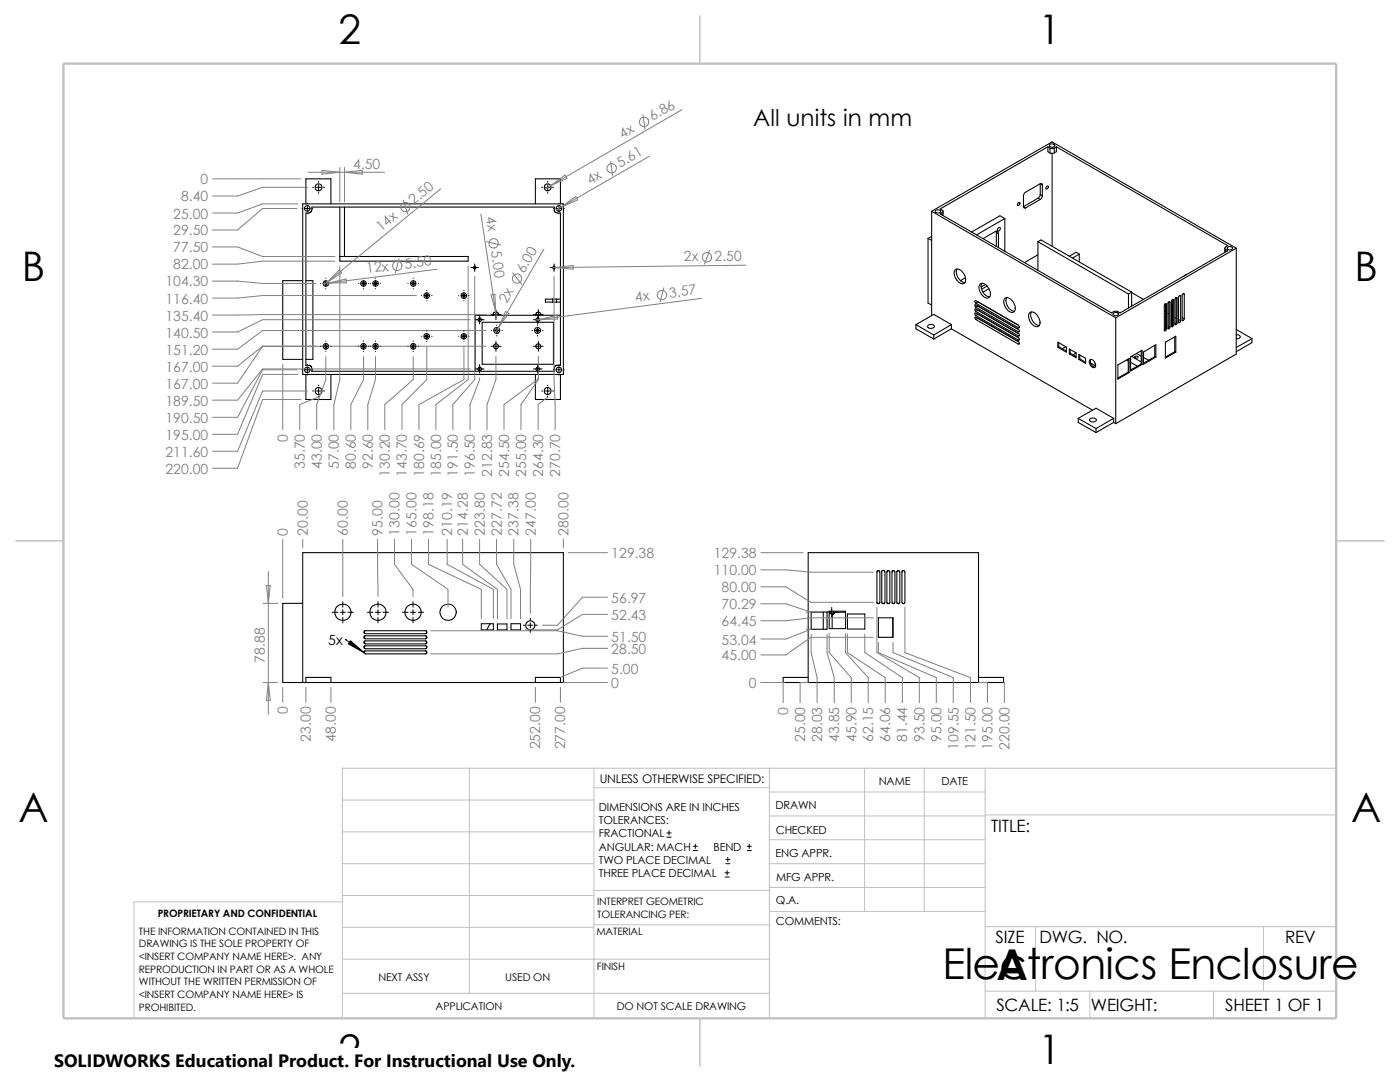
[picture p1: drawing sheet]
<svg xmlns="http://www.w3.org/2000/svg" width="279mm" height="216mm" viewBox="0 0 279 216" stroke-linecap="round" stroke-linejoin="round" font-family="sans-serif">
<g fill="none" stroke="#c0c0c0" stroke-width=".2">
<path d="M68.3 159.6h50.2M93.7 153.3v44.9M118.5 153.3v49.9M118.5 157.2h35M153.5 158h43.1M153.5 153.3v49.9M172.6 153.3v28.6M184.4 153.3v28.6M196.6 153.3v49.9M266.7 153.3h-198.4v49.9M68.3 178.7h50.2M68.3 172.3h50.2"/>
<path d="M68.3 180h-41.5v23.2M68.3 166h50.2M118.5 177.7h35.1M153.5 172.3h43.1M153.5 177.1h43.1M153.5 162.8h43.1M153.5 167.6h43.1M196.6 162.6h70.1M68.3 191.4h85.2M68.3 198.2h85.2M68.3 185h50.2M118.5 184.5h35.1"/>
<path d="M153.6 181.9h43M196.6 197.8h70.1M196.6 184.9h70.1M206.7 184.9v12.9M217.5 197.8v5.4M242.2 197.8v5.4M252.1 184.9v12.9"/>
</g>
<path d="M139.7 3.2v9.5M3.1 107.9h9.6M266.7 107.9h9.5M139.7 203.2v9.5" fill="none" stroke="#c0c0c0" stroke-width=".21"/>
<path d="M12.7 12.7h254v190.5h-254z" fill="none" stroke="#c0c0c0" stroke-width=".47"/>
<g fill="none" stroke="#000" stroke-width=".21">
<path d="M207.2 39.5l.4 .3M207.2 39.5l-2.9 1.7M207.6 36.7a.26 .26 0 0 1 .3-.1 .26 .26 0 0 1 .1 .3M207.6 38.8l-.1 .4-.3 .3M207.6 36.7l-3.2 1.9-.1 .4v2.2M207.6 39.8l-2.9 1.7M207.6 36.7l.4 .2M207.6 38.8l.4 .3M207.6 36.7v2.1M208 36.9v2.2M208 39.1l-.4 .7M209 37.1a.29 .29 0 0 1 .1 .4 .29 .29 0 0 1-.4 .1z"/>
<path d="M209.1 29.3l-21.5 12.4 .4 .3a.24 .24 0 0 1 .2 .2 .24 .24 0 0 1-.2 .2M209.1 29.3l.4 .2M209.1 29.3v1l.4 .2M209.5 28.8a.61 .61 0 0 1 1 .3 .56 .56 0 0 1-.6 .3 .56 .56 0 0 1-.4-.5zM209.5 29.5v1M209.6 29.5h.8M209.6 30.5h.8M210 30.6v18.5M210.4 29.5v1M210.8 29.3l34.2 19.7-.4 .3a.28 .28 0 0 0-.2 .2 .28 .28 0 0 0 .2 .3M210.8 29.3l-.4 .2M210.8 29.3v1l-.4 .2"/>
<path d="M60.4 40.7h52v34h-52zM60.4 56h-4v15.7h4M61 40.7v-5h5v5M61 56h1.4v15.7h-1.4M67.8 41.3v10.8h25.6v-.9h-25.6M68.7 41.3v9.9M106.8 40.7v-5h5v5M110.3 59.7h-1.5v.6h1.5M110.3 59.7v.6M110.3 59.7h1.5M110.6 41.9l.4 .6h.8v30.4h-.6M110.6 41.9v-.6h-48.4v.6l-.1 .4-.3 .2h-.8v30.4h.8l.3 .3 .1 .9h48.4v-.9l.3-.3h.3"/>
<path d="M111 59.7v.6M185.2 47.6l.7 .4M185.2 47.6v12.9l.7 .4M185.9 42.2l24.1-13.9 36.7 21.2M185.9 42.2l36.8 21.2M185.9 42.2v20.8M185.9 47.2l-.7 .4M186.7 42a.57 .57 0 0 1 .6-.2 .57 .57 0 0 1 .4 .5 .57 .57 0 0 1-.6 .2 .57 .57 0 0 1-.4-.5zM188 42.4l-.4 .3 34.2 19.7 .7-.3h.4l.6 .3 21.5-12.4-.4-.2M188 42.4v.5M188.2 42.2v.8M190.6 53.8a1.35 1.35 0 0 1 1.8 1 1.14 1.14 0 0 1-.3 1.8 2.25 2.25 0 0 1-1.6-2.6z"/>
<path d="M191 53.7a2.1 2.1 0 0 0 1.6 2.7M192.7 55.4l-1 .6M195.6 56.7a1.35 1.35 0 0 1 1.8 .9 1.35 1.35 0 0 1-.2 1.8 1.97 1.97 0 0 1-1.7-2.5zM196 56.5a2.1 2.1 0 0 0 1.5 2.7M196.7 56.8l-.9 .5M197 57.1l-1.1 .6M197.4 57.6l-1.2 .7M198.8 46.1v.3M198.8 46.4l.5 .3M198.8 46.4v2.7M199.2 45.5l.2-.1a.37 .37 0 0 1 .2 .5 .37 .37 0 0 1-.5 .1zM199.3 46.7a.42 .42 0 0 0-.2-.5 .42 .42 0 0 0-.5 0l-2.4 1.4"/>
<path d="M199.3 46.7v2.7M200.5 43.6l-.9-.5-5.7 3.2M200.5 43.6l-5.6 3.3M200.5 43.6v6.6M200.5 59.6a1.35 1.35 0 0 1 1.9 .9 1.14 1.14 0 0 1-.4 1.9 2.09 2.09 0 0 1-1.5-2.8zM200.9 59.4a2.1 2.1 0 0 0 1.6 2.7M203.2 40.5l.1-.1a.28 .28 0 0 1 .3 .3 .28 .28 0 0 1-.3 .3l-.2-.1zM204.3 41.2a.28 .28 0 0 0 .1 .3 .28 .28 0 0 0 .3 0M204.3 41.2l.4 .3M207.1 50.8l-2.7 1.6M207.1 48.2v5.7M207.1 48.2l18.1 10.5"/>
<path d="M207.1 48.2l.7-.3 18 10.4M215.4 50.7v1.6M215.4 50.7l-.6-.4-1.4 .8M215.4 50.7l-1.3 .8M225.2 58.7v2.8M225.8 58.4l2.4 1.3M225.8 58.3l-.6 .4M225.8 58.3v2.8M233.9 59.9l.1 4.8M234 59.8l.2 .1M234.2 59.9v4.9M234.2 59.9a.25 .25 0 0 0-.3 0 .25 .25 0 0 0-.1 .3v5h.2l.2-.4"/>
<path d="M234.6 59.4l.1 .1v4.8M234.7 59.4l.2 .1M234.9 59.5l-.2-.1-.2 .4v4.8M234.9 59.5v4.9M235.4 59l.2 .1M235.6 59.1l-.2-.1-.2 .3v5l.2 .1 .2-.4M235.6 59.1v4.9M236.1 58.6l.2 .1M236.3 58.7v4.9M236.3 58.7l-.1-.2-.3 .3v5.1l.2 .1 .2-.4M236.7 54.8l-.4 .3M244.4 49.5v.9"/>
<path d="M244.6 49.8v.4M244.9 49.4a.55 .55 0 0 1 .7-.2 .55 .55 0 0 1 .4 .5 .57 .57 0 0 1-.7 .2 .57 .57 0 0 1-.4-.5zM246.7 49.5v21.2l-24 13.8M246.7 49.5l-24 13.9M61 74.7v5h5v-5M96.2 64.3h14.2v8.4h-14.2zM98.5 62.9v-.5l.3-.2 .6 .2 .1 .5M106.8 74.7v5h5v-5M106.9 62.9l.2-.5 .5-.1 .3 .2v.4M110.3 60.3h1.5M111.8 62.9h-17v11.2M182.8 64.8l3.6-2.1 3.5 2.1"/>
<path d="M182.8 64.8l3.6 2M182.8 64.8v.8l3.6 2M185.2 65a.8 .8 0 0 1 1.3 .2 .77 .77 0 0 1-1.4-.1zM186.4 66.8v.8M189.9 65.6l28.1 16.2M189.9 64.8v.8M189.9 64.8l-3.5 2M189.9 65.6l-3.5 2M194.7 63.8l8.5 4.9M194.7 62.9l8.5 5M194.7 62.1l8.5 4.9M194.7 61.3l8.5 4.9"/>
<path d="M194.7 60.5l8.5 4.9M194.7 63.8l-.2-.4 .1-.2 8.6 5M194.7 62.9l-.2-.3 .1-.2 8.6 5a.25 .25 0 0 1 .3 .2 .25 .25 0 0 1-.3 .3M194.7 62.1l-.2-.3 .2-.2 8.6 5 .2 .4h-.3M194.7 61.3l-.2-.3 .1-.2 8.6 4.9 .3 .3v.2h-.3M194.7 60.5l-.2-.4 .1-.1 8.6 4.9a.25 .25 0 0 1 .3 .3 .25 .25 0 0 1-.3 .2M195.2 60.2h.1M195.2 61v.1M195.2 61.9h.1M195.2 62.7h.1M195.2 63.5h.1M195.2 60.2l-.5 .3"/>
<path d="M195.2 61.1l-.5 .2M195.2 61.1l8 4.6M195.2 61.9l-.5 .2M195.2 62.7l-.5 .2M195.2 63.5l-.5 .3M195.2 63.5l8 4.7M197.9 65.1h.1M199 64.9h.1M199.6 66.1h.1M200.7 65.9h.1M203.2 68.2l.3 .3v.1l-.3 .1M203.5 65.3l-.3 .1"/>
<path d="M203.5 66.1l-.3 .1M203.5 66.9l-.3 .1M203.5 67.7l-.3 .2M203.5 68.5l-.3 .2M205.5 62.4a1.3 1.3 0 0 1 1.8 .9 1.3 1.3 0 0 1-.2 1.9 1.96 1.96 0 0 1-1.8-2.3zM205.9 62.2a2.1 2.1 0 0 0 1.5 2.7M211.1 68.3l1.7 1v1l-1.7-1zM211.3 69.2l-.2 .1M211.3 69.2l1.5 .9M211.3 68.4v.8M212.7 69.2l-.7 .4M213.4 69.6l1.4 .8v1l-1.4-.8z"/>
<path d="M213.6 70.5l-.2 .1M213.6 70.5l1.2 .7M213.6 69.7v.8M213.7 69.8h-.1M214.8 70.4l-.7 .4M215.3 70.7l1.4 .8v1l-1.4-.8zM215.5 71.6l-.2 .1M215.5 71.6l1.2 .7M215.5 70.8v.8M217.5 71.9a.7 .7 0 0 1 .7-.1 .7 .7 0 0 1 .4 .7 .49 .49 0 0 1-.1 .8 .49 .49 0 0 1-.7-.2l-.4-.8zM217.6 71.9v.4M217.6 72.4l1 .6"/>
<path d="M217.7 71.7a1.11 1.11 0 0 0 .9 1.5M218.6 72.5v.5M218.7 72.9l-.1 .1M222.2 62.5a.57 .57 0 0 1 .6-.2 .57 .57 0 0 1 .4 .5 .57 .57 0 0 1-.6 .2 .57 .57 0 0 1-.4-.5zM222.7 63.4v21.1M223.1 72.8l2.2-1.3v2.8l-2.2 1.3zM224.8 71.8l.4 .3M225.2 74.3l-2.1 1.1M225.2 74.3h.1M225.2 71.6v2.7M225.6 71.2l2.3-1.3v2.8l-2.3 1.3zM225.6 72.3l1.4 .8"/>
<path d="M225.8 71.1l2 1.1M226.4 71.2a.4 .4 0 0 1 .7 .1 .37 .37 0 0 1-.4 .2 .37 .37 0 0 1-.3-.3zM226.8 70.5l1 .6M227.8 72.6l.1 .1M227.8 70v2.6M227.8 72.6l-2.2 1.2M228.2 70.2l2.5-1.4v2.4l-2.5 1.5zM228.2 71.3l1 .6M230.5 71.2h.2M230.5 71.2l-2.3 1.3M230.5 68.9v2.3M232.4 62.1l.2 .2"/>
<path d="M232.5 60.7h.1v4.8M232.6 60.6l.2 .1M232.6 68.3l2.1-1.2v3.2l-2.1 1.2zM232.6 65.5l-.2 .4M232.6 65.5l.2 .2M232.8 60.7l-.1-.1-.3 .3v5.1h.3l.1-.3M232.8 60.7v5M233.1 62.6l.2 .1M233.2 60.3l.1 4.8M233.3 65.1l-.2 .4M233.3 60.2l.2 .1M233.3 65.1l.2 .1"/>
<path d="M233.5 60.3l-.2-.1-.2 .3v5M233.5 60.3v4.9M233.5 65.2l-.2 .4-.2-.1M233.8 62.9l.2 .2M234 64.7l-.2 .4M234 64.7l.2 .1M234.4 70.2l.3 .1M234.4 67.2v3M234.4 70.2l-1.8 1M234.5 63.4l.2 .1M234.7 64.3l-.2 .4M234.7 64.3l.2 .1"/>
<path d="M234.9 64.4l-.1 .3-.2 .1-.1-.2M235.2 63.8l.4 .2M235.9 63.4l.4 .2M246.7 65.7l3.2 1.9M246.7 66.8a.48 .48 0 0 1 .6 .1 .48 .48 0 0 1 .1 .5l-.7 .2M249.9 67.6l-3.2 1.7M249.9 67.6v.8l-3.2 1.8M215.2 83.5l3.5-2.1 3.5 2.1M215.2 83.5v.8l3.5 2M215.2 83.5l3.5 2M217.5 83.7a.83 .83 0 0 1 1.3 .1 .72 .72 0 0 1-.7 .4 .72 .72 0 0 1-.6-.5zM218.7 85.5v.8"/>
<path d="M222.2 84.3l.5 .2M222.2 83.5v.8M222.2 83.5l-3.5 2M222.2 84.3l-3.5 2M175 114l.1-.1a.25 .25 0 0 1 .3 0 .25 .25 0 0 1 .2 .2v6.1l-.3 .3-.3-.2zM175.9 114.2l.2-.4 .4 .1 .1 .3v6M176 114.2v6.1l.3 .2 .3-.3M177 114l.1-.1a.25 .25 0 0 1 .3 0 .25 .25 0 0 1 .1 .2l.1 6.1-.3 .3-.3-.2zM178 114l.1-.1a.25 .25 0 0 1 .3 0 .25 .25 0 0 1 .2 .2v6.1l-.3 .3-.3-.2zM179 114l.1-.1a.25 .25 0 0 1 .3 0 .25 .25 0 0 1 .1 .2l.1 6.1-.3 .3-.3-.2zM180 114l.1-.1a.25 .25 0 0 1 .3 0 .25 .25 0 0 1 .2 .2v6.1l-.3 .3-.3-.2zM60.4 120.4h-4v15.8h56v-25.9h-52v25.9"/>
<path d="M61 136.2v-1h5v1M84.9 129.8l.3 .4-.3 .3h-12l-.3-.3 .2-.3h12.1M84.9 128.8l.3 .4-.3 .3h-12l-.3-.3 .2-.3h12.1M84.9 127.8l.3 .4-.3 .3h-12l-.3-.3 .2-.3h12.1M84.9 126.8l.3 .4-.3 .3h-12l-.3-.3 .2-.3h12.1M84.9 125.8l.3 .4-.3 .2h-12l-.3-.2 .2-.3h12.1M96.1 124.5h2.4v1.2h-2.4zM97.8 124.5l-.6 1.2M99.3 124.5h1.9v1.2h-1.9zM102 124.5h1.9v1.2h-1.9zM106.8 136.2v-1h5v1M161.3 136.2v-25.9h34v25.9"/>
<path d="M161.3 135.2h-5v1h44v-1h-5M161.9 122.1h3.2v3.5h-3.2zM164.3 122.1v3.5M165.5 122h3.2v3.4h-3.2zM165.7 122l-.1 .3 .2 .2h.4l.1-.2 .1-.3M167.1 122.1l-.6 .2-.4 .6v2.5M167.1 122.2h1.6M169.1 122.5h3.5v3h-3.5zM175.1 120.4h.4M175.3 123.3h2.9v3.9h-2.9zM176.1 120.4h.4M177.1 120.4h.4"/>
<path d="M178.1 120.4h.4M178.2 123.3v3.9M179.1 120.4h.4"/>
<circle cx="63.6" cy="37.4" r=".69"/>
<circle cx="109.3" cy="37.4" r=".69"/>
<circle cx="61.3" cy="41.6" r=".56"/>
<circle cx="65" cy="56.6" r=".54"/>
<circle cx="65" cy="56.6" r=".25"/>
<circle cx="72.5" cy="56.6" r=".56"/>
<circle cx="72.5" cy="56.6" r=".24"/>
<circle cx="74.9" cy="56.6" r=".25"/>
<circle cx="75" cy="56.6" r=".56"/>
<circle cx="82.5" cy="56.6" r=".54"/>
<circle cx="82.5" cy="56.6" r=".25"/>
<circle cx="85.2" cy="59" r=".24"/>
<circle cx="85.2" cy="59" r=".55"/>
<circle cx="92.6" cy="59" r=".25"/>
<circle cx="92.6" cy="59" r=".55"/>
<circle cx="94.7" cy="53.4" r=".25"/>
<circle cx="110.6" cy="53.4" r=".24"/>
<circle cx="111.5" cy="41.6" r=".56"/>
<circle cx="61.3" cy="73.8" r=".56"/>
<circle cx="63.6" cy="78" r=".69"/>
<circle cx="65" cy="69.1" r=".53"/>
<circle cx="65" cy="69.1" r=".25"/>
<circle cx="72.5" cy="69.1" r=".24"/>
<circle cx="72.5" cy="69.1" r=".55"/>
<circle cx="74.9" cy="69.1" r=".25"/>
<circle cx="75" cy="69.1" r=".55"/>
<circle cx="82.5" cy="69.1" r=".53"/>
<circle cx="82.5" cy="69.1" r=".25"/>
<circle cx="85.2" cy="67.1" r=".56"/>
<circle cx="85.2" cy="67.1" r=".24"/>
<circle cx="92.6" cy="67.1" r=".25"/>
<circle cx="92.6" cy="67.1" r=".56"/>
<circle cx="95.7" cy="63.8" r=".37"/>
<circle cx="95.7" cy="73.6" r=".36"/>
<circle cx="99" cy="69.1" r=".49"/>
<circle cx="99.1" cy="66" r=".59"/>
<circle cx="99.2" cy="65.9" r=".27"/>
<circle cx="107.3" cy="66" r=".59"/>
<circle cx="107.3" cy="65.9" r=".27"/>
<circle cx="107.3" cy="63.8" r=".37"/>
<circle cx="107.3" cy="73.6" r=".36"/>
<circle cx="107.4" cy="69.1" r=".49"/>
<circle cx="109.3" cy="78" r=".69"/>
<circle cx="111.5" cy="73.8" r=".56"/>
<circle cx="68.4" cy="122.2" r="1.63"/>
<circle cx="75.4" cy="122.2" r="1.61"/>
<circle cx="82.4" cy="122.2" r="1.61"/>
<circle cx="89.4" cy="122.2" r="1.63"/>
<circle cx="105.8" cy="124.8" r=".89"/>
</g>
<g fill="none" stroke="#808080" stroke-width=".2">
<path d="M42.4 35.7h17.6M61.4 37.4h-9l-5 1.7h-5M61.5 34.4h15.3M64.3 34l3.5 .4-3.5 .4zM67.8 33.4v6.9M68.7 34.4l3.6-.4v.8zM68.7 33.4v6.9M80.5 39.9l.9 2.8M88 37.7l-22.8 18.7M109.9 37l2.9-2.1 .4 .7zM109.9 37l-1.2 .7M121.9 32.2l.4 2.8"/>
<path d="M128.3 22.9l.4 2.9M129.6 31.2l-17.6 10.1M136.1 21.9l-26.2 15.1M42.4 49.3h5l5 1.9h14.4M42.4 56.1h5l5 .5h10.6M59.3 41.6h-6.9l-5 4.3h-5M59.4 40.7h-7l-5 1.8h-5M65.2 56.4l-.3 .3M65.6 56.5l-1.1 .1M65.6 56.5l3.4-.8 .1 .7zM66.8 52.1h-14.4l-5 .6h-5M67.7 53.8l.5 .6-3 2z"/>
<path d="M67.8 53.1v22.6l-1.2 5v5M79.6 51.6l-.7 2.8M83.1 59h-30.7l-5 .5h-5M87.2 53.7l-21.6 2.8M93.4 53.1v22.6l-6.4 5v5M94.7 55.2v20.5l-4.3 5v5M96 42.7l2.9 19.6M97.1 48.2l2.8 .7M98 58.8l.8-.1 .1 3.6zM102.3 54.4l1.8 2.3M108.5 49.7l-9.1 15.7M110.6 55.2v20.5l.2 5v5"/>
<path d="M110.8 53.4l3.6-.4v.7zM110.8 53.4h-.5M112 41.3l-1 .6M112 41.3l2.9-2.1 .4 .7zM132.5 57.4l-.8 2.9M140 59.5l-32.3 4.3M141.6 50l-1 2.7M148.9 52.9l-38.1 .5M52.4 69.1h44.6M52.4 69.1l-5 4h-5M52.4 69.1l-5 7.4h-5M56.4 72.7v13"/>
<path d="M59.3 73.8h-6.9l-5 9.5h-5M59.4 74.7h-7l-5 12h-5M60 79.7h-7.6l-5 13.7h-5M61.4 78h-9l-5 12h-5M63.6 79.2l-3.8 1.5v5M65 71.2v4.5l-1.8 5v5M72.6 71.2v4.5l-2.6 5v5M74.9 71.2v4.5l-1.5 5v5M82.5 71.2v4.5l-5.7 5v5M85.2 69.1v6.6l-5 5v5M92.6 69.1v6.6l-9 5v5M93.9 63.8h-41.5l-5 2.5h-5"/>
<path d="M93.9 73.6h-41.5l-5 6.2h-5M95.7 75.4v.3l-1.9 5v5M97 62.8l-54.6 .1M97 66h-44.6l-5 3.7h-5M98.9 62.3l.2 1M99 71.1v4.6l-1.8 5v5M99.4 65.4l-.6 1.1M100.9 62.1l.7 .4-2.2 2.9zM107.3 75.4v.3l-6.7 5v5M107.4 71.1v4.6l-3.4 5v5M107.7 63.8h-.7M107.7 63.8l3.5-.9 .1 .8z"/>
<path d="M109.3 79.2l-1.9 1.5v5M53.2 116.8h.7l-.3 3.6zM53.6 114v28.5M56.4 107.6v11.8M60.4 107.6v1.7M68.4 107.6v11.4M75.4 107.6v11.4M78.7 107.6v5l3.7 5v1.4M82.1 107.6v5l7.3 5v3.6M85.5 107.6v5l10.6 5v5.8M89.2 107.6v5l9.3 5v5.8M92.3 107.6v5l7 5v5.9"/>
<path d="M95.7 107.6v5l5.5 5v5.9M99.1 107.6v5l2.9 5v5.9M102.5 107.6v5l1.4 5v5.9M105.9 107.6l-.1 14.8M112.4 107.6v1.7M113.4 110.3h7.8M121.2 119.2h-5l-4.9 5.6h-3.1M151.8 110.3h8.5M151.8 117.1h5l5 3.1h12.5M151.8 113.7h5l5 .5h12.5M52.5 136.2h2.9M52.5 120.4h2.9"/>
<path d="M53.6 136.2l.3 3.5h-.7zM56.4 137.2v2.9M61 137.2v2.9M66 137.2v2.9M85.9 125.9h25.4l4.9 1.1h5M106.8 137.2v2.9M111.8 137.2v2.9M112.4 136.2h8.8M121.2 133.3h-5l-4.4 1.9M121.2 129.4h-5l-4.9 1.1h-25.4M121.2 122.6h-5l-4.9 3.1h-6.4M151.8 136.2h4.5"/>
<path d="M151.8 120.5h5l5 1.6h-.9M156.3 136.2h.1M156.3 136.2v4M160.9 125.6h.9l-5 1.9h-5M161.3 136.2h-1.6v4M161.9 126.6v3.6l1.2 5v5M165.1 126.6v3.6l1.4 5v5M165.5 126.4v3.8l4.4 5v5M168.7 126.4v3.8l4.6 5v5M169.1 126.5v3.7l7.6 5v5M172.6 126.5v3.7l7.5 5v5M174.3 127.2h-12.5l-5 3.5h-5"/>
<path d="M174.3 123.3h-12.5l-5 .6h-5M175 121.2v9l8.5 5v5M175.3 128.2v2l11.6 5v5M178.2 128.2v2l12 5v5M180.6 121.2v9l13.1 5v5M195.3 136.2h1.8v4M200.3 136.2h.1v4"/>
<circle cx="122.1" cy="33.6" r=".95"/>
<circle cx="128.5" cy="24.3" r=".94"/>
<circle cx="79.3" cy="53.1" r=".95"/>
<circle cx="80.9" cy="41.3" r=".93"/>
<circle cx="98.5" cy="48.6" r=".95"/>
<circle cx="103.2" cy="55.6" r=".94"/>
<circle cx="132.1" cy="58.9" r=".95"/>
<circle cx="141.1" cy="51.3" r=".94"/>
</g>
<g fill="none" stroke="#000" stroke-width=".2">
<path d="M62.4 37.4h.2M63.1 37.4h1M63.6 36.2v.2M63.6 36.9v1M63.6 38.4v.2M64.6 37.4h.2M108.1 37.4h.2M108.8 37.4h1M109.3 36.2v.2M109.3 36.9v1M109.3 38.4v.2M110.3 37.4h.2"/>
<path d="M60.3 41.6h.1M60.8 41.6h1M61.3 40.6h.1M61.3 41.1v1M61.3 42.6v.1M62.3 41.6h.1M64 56.6h.1M64.5 56.6h1M65 55.5h.1M65 56v1.1M65 57.6h.1M66 56.6h.1"/>
<path d="M71.5 56.6h.1M72.1 56.6h1M72.6 55.5h.1M72.6 56v1.1M72.6 57.6h.1M73.5 56.6h.1M73.9 56.6h.1M74.5 56.6h.9M74.9 55.5h.1M74.9 56v1.1M74.9 57.6h.1M75.9 56.6h.1"/>
<path d="M81.4 56.6h.1M82 56.6h1M82.5 55.5h.1M82.5 56v1.1M82.5 57.6h.1M83.5 56.6h.1M84.1 59h.1M84.7 59h1M85.2 57.9v.1M85.2 58.5v1M85.2 60h.1M86.1 59h.1"/>
<path d="M91.5 59h.1M92.1 59h.9M92.6 57.9v.1M92.6 58.5v1M92.6 60h.1M93.6 59h.1M94 53.4h1.5M94.7 52.7v1.4M109.8 53.4h1.5M110.4 41.6h.1M110.6 52.7v1.4M111 41.6h1"/>
<path d="M111.5 40.6h.1M111.5 41.1v1M111.5 42.6v.1M112.5 41.6h.1M60.3 73.8h.1M60.8 73.8h1M61.3 72.7v.1M61.3 73.3v1M61.3 74.8h.1M62.3 73.8h.1M62.4 78h.2M63.1 78h1"/>
<path d="M63.6 76.8v.2M63.6 77.5v1M63.6 79v.2M64 69.1h.1M64.5 69.1h1M64.6 78h.2M65 68v.1M65 68.6v1M65 70.1h.1M66 69.1h.1M71.5 69.1h.1M72.1 69.1h1"/>
<path d="M72.6 68v.1M72.6 68.6v1M72.6 70.1h.1M73.5 69.1h.1M73.9 69.1h.1M74.5 69.1h.9M74.9 68v.1M74.9 68.6v1M74.9 70.1h.1M75.9 69.1h.1M81.4 69.1h.1M82 69.1h1"/>
<path d="M82.5 68v.1M82.5 68.6v1M82.5 70.1h.1M83.5 69.1h.1M84.1 67.1h.1M84.7 67.1h1M85.2 66v.1M85.2 66.6v1M85.2 68.1v.1M86.1 67.1h.1M91.5 67.1h.1M92.1 67.1h.9"/>
<path d="M92.6 66v.1M92.6 66.6v1M92.6 68.1v.1M93.6 67.1h.1M94.9 63.8h1.7M94.9 73.6h1.7M95.7 62.9v1.7M95.7 72.7v1.8M98 69.1h2M98 62.8h2M98 66h.1M98.6 66h1.1"/>
<path d="M99 61.8v2M99 68.1v2M99.1 64.9h.1M99.1 65.4v1M99.1 66.9v.2M100.2 66h.1M106.2 66h.1M106.4 69.1h2M106.4 62.8h2M106.5 63.8h1.7M106.5 73.6h1.7M106.8 66h1"/>
<path d="M107.3 64.9h.1M107.3 65.4v1M107.3 66.9v.2M107.3 62.9v1.7M107.3 72.7v1.8M107.4 61.8v2M107.4 68.1v2M108.1 78h.2M108.3 66h.1M108.8 78h1M109.3 76.8v.2M109.3 77.5v1"/>
<path d="M109.3 79v.2M110.3 78h.2M110.4 73.8h.1M111 73.8h1M111.5 72.7v.1M111.5 73.3v1M111.5 74.8h.1M112.5 73.8h.1M66.3 122.2h1.1M67.9 122.2h1M68.4 120.1v1.1M68.4 121.7v1"/>
<path d="M68.4 123.2v1.1M68.9 127.6h.1M68.9 127.6l3.7 2.6M69.4 122.2h1.1M73.3 122.2h1.1M74.9 122.2h1M75.4 120.1v1.1M75.4 121.7v1M75.4 123.2v1.1M76.4 122.2h1.2M80.3 122.2h1.1M81.9 122.2h1"/>
<path d="M82.4 120.1v1.1M82.4 121.7v1M82.4 123.2v1.1M83.4 122.2h1.1M104.4 124.8h.4M105.3 124.8h1M105.8 123.4v.4M105.8 124.3v1M105.8 125.8v.4M106.8 124.8h.4M165.1 122.1h1.8M166 121.2v1.9"/>
<path d="M133.1 167h.8M133.1 166.2h.8M133.5 165.8v.8M138.3 169.7h.9M138.3 168.9h.9M138.8 168.4v.9M144.7 175h.8M144.7 174.2h.8M144.9 172.3h.8M144.9 171.5h.8M145.1 173.7v.9M145.2 171.1v.8"/>
<path d="M149.1 169.7h.8M149.1 168.9h.8M149.5 168.4v.9"/>
</g>
<path d="M69.9 127.8l2.7 2.4-3.1-1.7z" fill="#000" stroke="#000" stroke-width=".2"/>
<path d="M10.8 209.2h104.1v6.7h-104.1z" fill="#fff"/>
<g font-size="8.5">
<text x="188.1" y="195.3">Electronics Enclosure</text>
<text x="198.8" y="195.5">A</text>
</g>
<g font-size="8.1">
<text x="67.6" y="8.8">2</text>
<text x="207.3" y="8.8">1</text>
<text x="4.4" y="56.1">B</text>
<text x="270.3" y="56.1">B</text>
<text x="3.7" y="164.1">A</text>
<text x="269.6" y="164.1">A</text>
<text x="67.6" y="212.3">2</text>
<text x="207.3" y="212.3">1</text>
</g>
<text font-size="4.6" x="150.3" y="25.1">All units in mm</text>
<text font-size="3.6" x="10.8" y="213">SOLIDWORKS Educational Product. For Instructional Use Only.</text>
<g font-size="3.4">
<text x="197.8" y="166">TITLE:</text>
<text x="198.7" y="188.1">SIZE</text>
<text x="207.5" y="188.1">DWG. NO.</text>
<text x="256.5" y="188.2">REV</text>
<text x="198.8" y="201.7">SCALE: 1:5</text>
<text x="217.7" y="201.8">WEIGHT:</text>
<text x="244.5" y="201.7">SHEET 1 OF 1</text>
</g>
<g font-size="2.8" fill="#808080">
<text x="124.3" y="27.7" transform="rotate(-30 124.3 27.7)">4x</text>
<text x="130.2" y="24.2" transform="rotate(-30 130.2 24.2)">6.86</text>
<text x="70.5" y="33.8">4.50</text>
<text x="123.7" y="33.5" transform="rotate(-30 123.7 33.5)">5.61</text>
<text x="36.1" y="40.2">8.40</text>
<text x="40" y="36.8">0</text>
<text x="82.6" y="40.9" transform="rotate(-39 82.6 40.9)">2.50</text>
<text x="117.8" y="36.9" transform="rotate(-30 117.8 36.9)">4x</text>
<text x="34.6" y="43.6">25.00</text>
<text x="34.6" y="47">29.50</text>
<text x="76" y="46.4" transform="rotate(-39 76 46.4)">14x</text>
<text x="97" y="43.4" transform="rotate(81 97 43.4)">4x</text>
<text x="34.6" y="50.4">77.50</text>
<text x="34.6" y="53.8">82.00</text>
<text x="80.9" y="53.6" transform="rotate(-7 80.9 53.6)">5.50</text>
<text x="98" y="50.2" transform="rotate(81 98 50.2)">5.0</text>
<text x="136.5" y="52.1" transform="rotate(-1 136.5 52.1)">2x</text>
<text x="142.6" y="52.1" transform="rotate(-1 142.6 52.1)">2.50</text>
<text x="33" y="57.2">104.30</text>
<text x="73.2" y="54.6" transform="rotate(-7 73.2 54.6)">12x</text>
<text x="104.6" y="54.7" transform="rotate(-60 104.6 54.7)">6.0</text>
<text x="133.7" y="59.4" transform="rotate(-7 133.7 59.4)">3.57</text>
<text x="33" y="60.6">116.40</text>
<text x="33" y="64">135.40</text>
<text x="101.1" y="60.6" transform="rotate(-60 101.1 60.6)">2x</text>
<text x="126.8" y="60.3" transform="rotate(-7 126.8 60.3)">4x</text>
<text x="33" y="67.4">140.50</text>
<text x="33" y="70.7">151.20</text>
<text x="33" y="74.2">167.00</text>
<text x="33" y="77.6">167.00</text>
<text x="33" y="80.9">189.50</text>
<text x="33" y="84.3">190.50</text>
<text x="33" y="87.8">195.00</text>
<text x="57.4" y="88.1" transform="rotate(-90 57.4 88.1)">0</text>
<text x="33" y="91.1">211.60</text>
<text x="33" y="94.5">220.00</text>
<text x="60.8" y="93.6" transform="rotate(-90 60.8 93.6)">35.70</text>
<text x="64.2" y="93.6" transform="rotate(-90 64.2 93.6)">43.00</text>
<text x="67.6" y="93.6" transform="rotate(-90 67.6 93.6)">57.00</text>
<text x="71" y="93.6" transform="rotate(-90 71 93.6)">80.60</text>
<text x="74.4" y="93.6" transform="rotate(-90 74.4 93.6)">92.60</text>
<text x="77.8" y="95.1" transform="rotate(-90 77.8 95.1)">130.20</text>
<text x="81.2" y="95.1" transform="rotate(-90 81.2 95.1)">143.70</text>
<text x="84.6" y="95.1" transform="rotate(-90 84.6 95.1)">180.69</text>
<text x="88" y="95.1" transform="rotate(-90 88 95.1)">185.00</text>
<text x="91.4" y="95.1" transform="rotate(-90 91.4 95.1)">191.50</text>
<text x="94.8" y="95.1" transform="rotate(-90 94.8 95.1)">196.50</text>
<text x="98.2" y="95.1" transform="rotate(-90 98.2 95.1)">212.83</text>
<text x="101.6" y="95.1" transform="rotate(-90 101.6 95.1)">254.50</text>
<text x="105" y="95.1" transform="rotate(-90 105 95.1)">255.00</text>
<text x="108.4" y="95.1" transform="rotate(-90 108.4 95.1)">264.30</text>
<text x="111.8" y="95.1" transform="rotate(-90 111.8 95.1)">270.70</text>
<text x="57.4" y="106.9" transform="rotate(-90 57.4 106.9)">0</text>
<text x="61.4" y="106.9" transform="rotate(-90 61.4 106.9)">20.00</text>
<text x="69.4" y="106.9" transform="rotate(-90 69.4 106.9)">60.00</text>
<text x="76.3" y="106.9" transform="rotate(-90 76.3 106.9)">95.00</text>
<text x="79.8" y="106.9" transform="rotate(-90 79.8 106.9)">130.00</text>
<text x="83.1" y="106.9" transform="rotate(-90 83.1 106.9)">165.00</text>
<text x="86.5" y="106.9" transform="rotate(-90 86.5 106.9)">198.18</text>
<text x="90.2" y="106.9" transform="rotate(-90 90.2 106.9)">210.19</text>
<text x="93.3" y="106.9" transform="rotate(-90 93.3 106.9)">214.28</text>
<text x="96.7" y="106.9" transform="rotate(-90 96.7 106.9)">223.80</text>
<text x="100.1" y="106.9" transform="rotate(-90 100.1 106.9)">227.72</text>
<text x="103.5" y="106.9" transform="rotate(-90 103.5 106.9)">237.38</text>
<text x="106.9" y="106.9" transform="rotate(-90 106.9 106.9)">247.00</text>
<text x="113.5" y="106.9" transform="rotate(-90 113.5 106.9)">280.00</text>
<text x="122" y="111.4">129.38</text>
<text x="142.4" y="111.4">129.38</text>
<text x="142.4" y="114.8">110.00</text>
<text x="144" y="118.2">80.00</text>
<text x="122" y="120.3">56.97</text>
<text x="122" y="123.7">52.43</text>
<text x="144" y="121.6">70.29</text>
<text x="144" y="125">64.45</text>
<text x="122" y="130.5">28.50</text>
<text x="122" y="128">51.50</text>
<text x="144" y="131.7">45.00</text>
<text x="144" y="128.6">53.04</text>
<text x="52.9" y="132.3" transform="rotate(-90 52.9 132.3)">78.88</text>
<text x="122" y="137.2">0</text>
<text x="122" y="134.4">5.00</text>
<text x="149.5" y="137.2">0</text>
<text x="57.4" y="142.5" transform="rotate(-90 57.4 142.5)">0</text>
<text x="157.3" y="142.6" transform="rotate(-90 157.3 142.6)">0</text>
<text x="62" y="148" transform="rotate(-90 62 148)">23.00</text>
<text x="67" y="148" transform="rotate(-90 67 148)">48.00</text>
<text x="107.8" y="149.5" transform="rotate(-90 107.8 149.5)">252.00</text>
<text x="112.8" y="149.5" transform="rotate(-90 112.8 149.5)">277.00</text>
<text x="160.7" y="148" transform="rotate(-90 160.7 148)">25.00</text>
<text x="164.1" y="148" transform="rotate(-90 164.1 148)">28.03</text>
<text x="167.5" y="148" transform="rotate(-90 167.5 148)">43.85</text>
<text x="170.9" y="148" transform="rotate(-90 170.9 148)">45.90</text>
<text x="174.3" y="148" transform="rotate(-90 174.3 148)">62.15</text>
<text x="177.7" y="148" transform="rotate(-90 177.7 148)">64.06</text>
<text x="181.1" y="148" transform="rotate(-90 181.1 148)">81.44</text>
<text x="184.5" y="148" transform="rotate(-90 184.5 148)">93.50</text>
<text x="187.9" y="148" transform="rotate(-90 187.9 148)">95.00</text>
<text x="191.3" y="149.6" transform="rotate(-90 191.3 149.6)">109.55</text>
<text x="194.7" y="149.6" transform="rotate(-90 194.7 149.6)">121.50</text>
<text x="198.1" y="149.6" transform="rotate(-90 198.1 149.6)">195.00</text>
<text x="201.5" y="149.6" transform="rotate(-90 201.5 149.6)">220.00</text>
</g>
<text font-size="2.8" x="65.5" y="128.7">5x</text>
<text font-size="2.4" x="119.7" y="156.2">UNLESS OTHERWISE SPECIFIED:</text>
<g font-size="2.2">
<text x="119.5" y="161.8">DIMENSIONS ARE IN INCHES</text>
<text x="154.8" y="161.5">DRAWN</text>
<text x="175.4" y="156.7">NAME</text>
<text x="187.9" y="156.7">DATE</text>
<text x="119.5" y="164.4">TOLERANCES:</text>
<text x="119.5" y="167.1">FRACTIONAL</text>
<text x="154.8" y="166.3">CHECKED</text>
<text x="119.5" y="172.4">TWO PLACE DECIMAL</text>
<text x="119.5" y="169.8">ANGULAR: MACH</text>
<text x="142.4" y="169.8">BEND</text>
<text x="154.8" y="171">ENG APPR.</text>
<text x="119.5" y="175">THREE PLACE DECIMAL</text>
<text x="154.9" y="175.7">MFG APPR.</text>
<text x="154.9" y="184.7">COMMENTS:</text>
<text x="154.9" y="180.5">Q.A.</text>
</g>
<g font-size="2.1">
<text x="75.5" y="195.7">NEXT ASSY</text>
<text x="100.8" y="195.7">USED ON</text>
<text x="86.9" y="201.5">APPLICATION</text>
<text x="123.1" y="201.6">DO NOT SCALE DRAWING</text>
</g>
<g font-size="2">
<text x="31.5" y="183">PROPRIETARY AND CONFIDENTIAL</text>
<text x="119.2" y="180.6">INTERPRET GEOMETRIC</text>
<text x="119.2" y="183.1">TOLERANCING PER:</text>
<text x="27.7" y="186.5">THE INFORMATION CONTAINED IN THIS</text>
<text x="27.7" y="189.1">DRAWING IS THE SOLE PROPERTY OF</text>
<text x="27.7" y="191.6">&lt;INSERT COMPANY NAME HERE&gt;. ANY</text>
<text x="119" y="186.6">MATERIAL</text>
<text x="27.7" y="194.1">REPRODUCTION IN PART OR AS A WHOLE</text>
<text x="27.7" y="196.6">WITHOUT THE WRITTEN PERMISSION OF</text>
<text x="119.1" y="193.5">FINISH</text>
<text x="27.7" y="199.1">&lt;INSERT COMPANY NAME HERE&gt; IS</text>
<text x="27.7" y="201.7">PROHIBITED.</text>
</g>
</svg>
